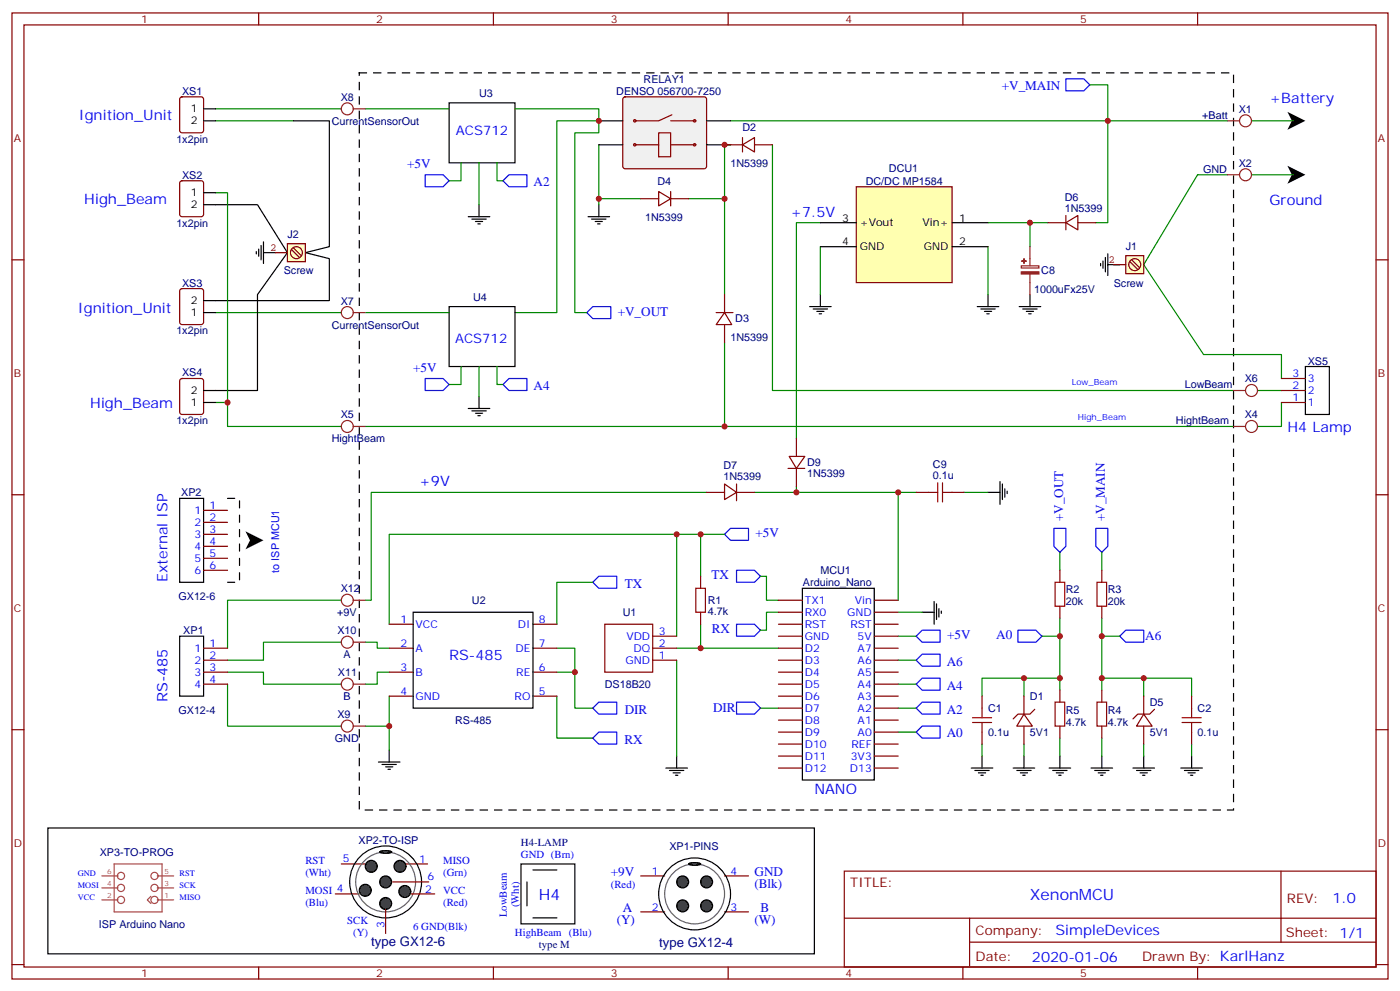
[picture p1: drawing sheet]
<svg xmlns="http://www.w3.org/2000/svg" width="412mm" height="292mm" viewBox="0 0 412 292" stroke-linecap="round" stroke-linejoin="round" font-family="sans-serif">
<g fill="none" stroke="#870000" stroke-width=".35">
<path d="M3.5 3.8h405.4v284.3h-405.4zM7.1 7.3h398.2v277.3h-398.2zM76.2 3.8v3.5M145.3 3.8v3.5M214.5 3.8v3.5M283.6 3.8v3.5M352.8 3.8v3.5M3.5 76.5h3.6M405.3 76.5h3.6M3.5 145.6h3.6M405.3 145.6h3.6M229.3 176.7h7.1"/>
<path d="M257.5 176.7h7.1M229.3 180.2h7.1M229.3 183.7h7.1M229.3 187.3h7.1M229.3 190.8h7.1M229.3 194.3h7.1M229.3 197.8h7.1M257.5 180.2h7.1M257.5 183.7h7.1M257.5 187.3h7.1M257.5 190.8h7.1M257.5 194.3h7.1"/>
<path d="M257.5 197.8h7.1M3.5 214.8h3.6M229.3 201.4h7.1M229.3 204.9h7.1M229.3 208.4h7.1M229.3 211.9h7.1M229.3 215.5h7.1M229.3 219h7.1M257.5 201.4h7.1M257.5 204.9h7.1M257.5 208.4h7.1M257.5 211.9h7.1"/>
<path d="M257.5 215.5h7.1M257.5 219h7.1M405.3 214.8h3.6M229.3 222.5h7.1M229.3 226.1h7.1M257.5 222.5h7.1M257.5 226.1h7.1M248.7 256.4h156.6v28.2h-156.6zM377.3 256.4v20.9M248.7 270.2h156.5M285.6 277.3h119.6M285.6 270.2v14.2"/>
<path d="M3.5 283.9h3.6M76.2 284.6v3.5M145.3 284.6v3.5M214.5 284.6v3.5M283.6 284.6v3.5M352.8 284.6v3.5M405.3 283.9h3.6"/>
</g>
<g fill="none" stroke="#008700" stroke-width=".35">
<path d="M63.5 35.6h22.9M63.5 32h37M107.6 32h24.7M151.7 32h24.7v3.6h-12.4v56.4h-12.3M176.4 35.6v3.5h-7.1v52.9h3.6M215.2 35.6h146.4M321 25h5.3v40.5h-3.5M368.7 35.6h12.3M63.5 56.7h3.5v61.8h-3.5M135.8 47.9v5.3h-3.5M141.1 47.9v12.4M146.4 47.9v5.3h1.8"/>
<path d="M176.4 42.6v17.7M176.4 58.5h12.3M202.8 58.5h10.6M215.2 42.6h-1.8v44.1M227.5 42.6v72.3h135.9M361.6 51.4h-8.8l-15.9 26.5 17.6 26.5h23v7M368.7 51.4h12.3M241.7 65.5h-7.1v63.5M241.7 72.6v14.1M291 65.5h12.4v7.1M291 72.6v14.1M303.4 65.5h5.3"/>
<path d="M328.1 77.9h1.7M63.5 92h37M107.6 92h24.7M67 118.5v7h33.5M135.8 107.9v5.3h-3.5M141.1 107.9v8.8M146.4 107.9v5.3h1.8M213.4 100.8v24.7M370.4 114.9h7.1M377.5 118.5v7h-7.1M107.6 125.5h255.8M199.3 157.3h-84.6v26.4"/>
<path d="M206.4 157.3v12.3M208.1 144.9h-98.7v31.8h-1.8M213.4 157.3h-14.1v30M222.2 144.9h42.4v31.8M234.6 143.2v1.7M264.6 144.9h5.3M284 144.9h7M100.5 176.7h-33.5v14.1M174.6 171.4h-10.6v12.3M224 169.6h1.8v7.1h3.5M312.2 162.6v5.3M324.6 162.6v5.3"/>
<path d="M67 197.8h10.6v3.6h22.9M100.5 189h-22.9v5.3h-10.6M107.6 189h3.5v1.8h3.6M114.7 197.8h-3.6v3.6h-3.5M164 190.8h5.3v17.6h5.3M164 197.8h5.3M199.3 194.3v28.2M199.3 190.8h30M206.4 183.7v7.1M229.3 180.2h-3.5v5.3h-1.8M264.6 187.3h5.3M264.6 180.2h7"/>
<path d="M264.6 194.3h5.3M301.6 199.6v5.3M306.9 187.3h5.3M312.2 199.6h-22.9v5.3M312.2 182v21.1M324.6 199.6h26.4v5.3M324.6 182v21.1M324.6 187.3h5.2M336.9 199.6v5.3M67 201.4v12.3h33.5M107.6 213.7h7.1M114.7 204.9v15.9"/>
<path d="M164 204.9v12.3h10.6M224 208.4h5.3M264.6 215.5h5.3M264.6 208.4h5.3M264.6 201.4h5.3M289.3 219v3.5M301.6 219v3.5M312.2 217.2v5.3M324.6 217.2v5.3M336.9 219v3.5M351 219v3.5"/>
</g>
<g fill="none" stroke="#000" stroke-width=".35">
<path d="M86.4 35.6h10.6v37l-7 1.8 7 1.7v12.4h-33.5M132.3 30.3h19.4v17.6h-19.4zM63.5 60.3h12.3l8.9 14.1-8.9 12.3v28.2h-12.3M75.5 74v.7M76.2 73.3v2.1M76.9 72.2v4.3M77.6 74.4h3.5M77.6 71.2v6.3M137.9 63.8h6.4M139 64.5h4.2M140.1 65.2h2.1M140.8 65.9h.7"/>
<path d="M141.1 60.3v3.5M173.2 63.8h6.4M174.3 64.5h4.2M175.3 65.2h2.1M176 65.9h.7M176.4 60.3v3.5M324.2 77.5v.7M324.9 76.8v2.2M325.6 75.8v4.2M326.3 77.9h3.5M326.3 74.7v6.4M132.3 90.2h19.4v17.7h-19.4z"/>
<path d="M238.5 90.2h6.3M239.5 90.9h4.3M240.6 91.7h2.1M241.3 92.4h.7M241.7 86.7v3.5M287.9 90.2h6.3M288.9 90.9h4.3M290 91.7h2.1M290.7 92.4h.7M291 86.7v3.5M300.2 90.2h6.4M301.3 90.9h4.2"/>
<path d="M302.3 91.7h2.1M303 92.4h.7M303.4 86.7v3.5M141.1 116.7v3.5M137.9 120.2h6.4M139 120.9h4.2M140.1 121.6h2.1M140.8 122.3h.7M291 144.9h3.6M294.6 141.7v6.7M295.3 142.5v4.5M296 143.9v2.4"/>
<path d="M296.7 144.6v.7M236.4 173.1h21.1v56.5h-21.1zM275.2 177v6.7M275.9 177.7v4.6M276.6 179.1v2.5M277.3 179.8v.8M271.6 180.2h3.6M111.5 224.3h6.3M112.5 225h4.3M113.6 225.7h2.1M114.3 226.4h.7M114.7 220.8v3.5"/>
<path d="M196.1 226.1h6.4M197.2 226.8h4.2M198.3 227.5h2.1M199 228.2h.7M199.3 222.5v3.6M286.1 226.1h6.4M287.2 226.8h4.2M288.2 227.5h2.1M288.9 228.2h.7M289.3 222.5v3.6M298.4 226.1h6.4M299.5 226.8h4.2"/>
<path d="M300.6 227.5h2.1M301.3 228.2h.7M301.6 222.5v3.6M309 226.1h6.4M310.1 226.8h4.2M311.1 227.5h2.2M311.9 228.2h.7M312.2 222.5v3.6M321.4 226.1h6.3M322.4 226.8h4.3M323.5 227.5h2.1M324.2 228.2h.7"/>
<path d="M324.6 222.5v3.6M333.7 226.1h6.4M334.8 226.8h4.2M335.8 227.5h2.2M336.5 228.2h.8M336.9 222.5v3.6M347.8 226.1h6.4M348.9 226.8h4.2M350 227.5h2.1M350.7 228.2h.7M351 222.5v3.6M14.1 243.7h225.8v37h-225.8z"/>
</g>
<g fill="none" stroke="#00f" stroke-width=".35">
<path d="M314 23.2h5.3l1.7 1.8-1.7 1.7h-5.3zM125.2 51.4h5.3l1.8 1.8-1.8 1.8h-5.3zM149.9 51.4h5.3v3.6h-5.3l-1.7-1.8zM174.6 90.2h5.3v3.6h-5.3l-1.7-1.8zM125.2 111.4h5.3l1.8 1.8-1.8 1.7h-5.3zM149.9 111.4h5.3v3.5h-5.3l-1.7-1.7zM215.2 155.5h5.3v3.5h-5.3l-1.8-1.7zM310.4 155.5h3.6v5.3l-1.8 1.8-1.8-1.8zM322.8 155.5h3.5v5.3l-1.7 1.8-1.8-1.8zM174.6 171.4l1.8-1.8h5.3v3.5h-5.3zM217 167.9h5.2l1.8 1.7-1.8 1.8h-5.2zM217 183.7h5.2l1.8 1.8-1.8 1.8h-5.2z"/>
<path d="M271.6 185.5h5.3v3.5h-5.3l-1.7-1.7zM271.6 199.6h5.3v3.5h-5.3l-1.7-1.7zM271.6 192.5h5.3v3.6h-5.3l-1.7-1.8zM299.9 185.5h5.3l1.7 1.8-1.7 1.7h-5.3zM331.6 185.5h5.3v3.5h-5.3l-1.8-1.7zM174.6 217.2l1.8-1.7h5.3v3.5h-5.3zM176.4 206.7h5.3v3.5h-5.3l-1.8-1.8zM217 206.7h5.2l1.8 1.7-1.8 1.8h-5.2zM271.6 213.7h5.3v3.5h-5.3l-1.7-1.7zM271.6 206.7h5.3v3.5h-5.3l-1.7-1.8z"/>
</g>
<path d="M379.2 32.9l5.3 2.7-5.3 2.6 1.4-2.6zM379.2 48.8l5.3 2.6-5.3 2.7 1.4-2.7zM72.3 156.4l5.3 2.6-5.3 2.7 1.3-2.7z" fill="#000"/>
<path d="M105.8 21.4h257.6v217h-257.6zM67 146.7h3.6v24.7h-3.6" fill="none" stroke="#000" stroke-width=".35" stroke-dasharray="2.1 2.1"/>
<path d="M183.7 28.7l.4-.2h23.3l.5 .2 .2 .5v19.8l-.2 .5-.5 .2h-23.3l-.4-.3-.3-.4v-19.8z" fill="#f0f0f0" stroke="#870000" stroke-width=".35"/>
<g fill="none" stroke="#000" stroke-width=".35">
<path d="M60 35.6h3.5M60 32h3.5M176.4 35.6h7M208.1 35.6h7.1M60 56.7h3.5M176.4 42.6h7M208.1 42.6h7.1M60 60.3h3.5M60 92h3.5M60 88.5h3.5M60 118.5h3.5M60 114.9h3.5"/>
<path d="M384.5 107.9h7.1v14.1h-7.1zM52.9 187.3h7.1v17.6h-7.1zM121.7 180.2h35.3v28.2h-35.3z"/>
</g>
<g fill="none" stroke="#870000" stroke-width=".35">
<path d="M53.2 28.7l.4-.2h5.7l.6 .4 .1 9.5-.5 .6-5.9 .1-.6-.5-.1-9.4zM194 39.1h3.6v7h-3.6zM197.6 35.6h7M197.9 33.8l-3.9 1.8h-7M53.2 53.4l.4-.2h5.7l.6 .4 .1 9.5-.5 .6-5.9 .1-.6-.5-.1-9.4zM187 42.6h7M197.6 42.6h7M213.4 42.6h5.3M218.7 42.6l3.5-2.1v4.2zM218.7 40.5v4.2M222.2 42.6h5.3M308.7 65.5h5.3"/>
<path d="M314 65.5l3.5-2.1v4.3zM314 63.4v4.3M317.5 65.5h5.3M53.2 85.2l.4-.3h5.7l.6 .5 .1 9.4-.5 .7h-5.9l-.6-.4-.1-9.4zM211 92h4.9M213.4 92l2.1 3.5h-4.5zM213.4 86.7v5.3M213.4 95.5v5.3M53.2 111.6l.4-.2h5.7l.6 .4 .1 9.5-.5 .6-5.9 .1-.6-.5-.1-9.4zM377.5 118.5h7M377.5 114.9h7M377.5 111.4h7"/>
<path d="M206.4 169.6v3.5M312.2 167.9v3.5M312.2 178.4v3.6M324.6 167.9v3.5M324.6 178.4v3.6M60 190.8h7M60 194.3h7M60 197.8h7M114.7 190.8h7M114.7 197.8h7M114.7 183.7h7M157 190.8h7"/>
<path d="M157 197.8h7M157 183.7h7M178.2 183.7h14.1v14.1h-14.1zM192.3 190.8h7M192.3 194.3h7M192.3 187.3h7M206.4 180.2v3.5M60 201.4h7M114.7 204.9h7M157 204.9h7M289.3 204.9v3.5M289.3 215.5v3.5"/>
<path d="M301.6 210.2l2.5 3.5h-4.6zM301.6 204.9v5.3M301.6 213.7v5.3M304.8 208.8l-1.4 1.4h-3.5l-1.5 1.4M312.2 203.1v3.6M312.2 213.7v3.5M324.6 203.1v3.6M324.6 213.7v3.5M336.9 210.2l2.5 3.5h-4.6zM336.9 204.9v5.3M336.9 213.7v5.3M340.1 208.8l-1.4 1.4h-3.6l-1.4 1.4"/>
<path d="M351 204.9v3.5M351 215.5v3.5"/>
<circle cx="187" cy="35.6" r=".35"/>
<circle cx="204.6" cy="35.6" r=".35"/>
<circle cx="187" cy="42.6" r=".35"/>
<circle cx="204.6" cy="42.6" r=".35"/>
</g>
<g fill="none" stroke="#a10000" stroke-width=".35">
<path d="M205 173.1h2.8v7.1h-2.8zM310.8 171.4h2.8v7h-2.8zM323.1 171.4h2.9v7h-2.9zM286.5 212.7h5.6M286.5 211.2h5.6M289.3 208.4v2.8M289.3 212.7v2.8M310.8 206.7h2.8v7h-2.8zM323.1 206.7h2.9v7h-2.9zM348.2 212.7h5.6M348.2 211.2h5.6M351 208.4v2.8"/>
<path d="M351 212.7v2.8"/>
</g>
<path d="M252.2 55h28.3v28.2h-28.3z" fill="#ffffb0" stroke="#800000" stroke-width=".35"/>
<path d="M241.7 65.5h10.5M241.7 72.6h10.5M280.5 65.5h10.5M280.5 72.6h10.5" fill="none" stroke="#000" stroke-width=".35"/>
<path d="M300.8 78.2h5.2v.7h-5.2zM303.4 72.6v5.6M303.4 80.7v6" fill="none" stroke="#8c2424" stroke-width=".35"/>
<g fill="#8c2424" stroke="#8c2424" stroke-width=".35">
<path d="M300.8 80h5.2v.6h-5.2z"/>
<path d="M300.9 76.8l1.4 .1z"/>
<path d="M301.6 76.1l.1 1.4z"/>
</g>
<g fill="none" stroke="#870000" stroke-width=".35">
<path d="M232.1 137.9h5M232.5 134.3h4.6l-2.5 3.6zM234.6 129v5.3M234.6 137.9v5.3M208.1 144.9h5.3M213.4 142.5l3.6 2.4-3.6 2.1zM217 144.9h5.2M217 142.5v4.9M269.9 144.9h3.5M280.5 144.9h3.5M188.7 257.8h7.1M213.4 257.8h7.1"/>
<path d="M188.7 268.4h7.1M213.4 268.4h7.1"/>
</g>
<path d="M273.4 144.9h2.8M276.2 142.1v5.6M277.6 142.1v5.6M277.6 144.9h2.9" fill="none" stroke="#a10000" stroke-width=".35"/>
<g fill="#333" stroke="#000" stroke-width=".35">
<circle cx="208.1" cy="259.6" r="1.76"/>
<circle cx="201.1" cy="259.6" r="1.76"/>
<circle cx="201.1" cy="266.6" r="1.76"/>
<circle cx="208.1" cy="266.6" r="1.76"/>
</g>
<circle cx="204.6" cy="263.1" r="8.8" fill="none" stroke="#666" stroke-width=".35"/>
<g fill="none" stroke="#000" stroke-width=".35">
<path d="M202.9 254.2a5.1 5.1 0 0 1 3.5 .1 4.6 4.6 0 0 1-3.6 0z"/>
<circle cx="204.6" cy="263.1" r="10.6"/>
</g>
<path d="M100.5 254.3h7.1M118.9 254.3h7M98.8 263.1h7" fill="none" stroke="#870000" stroke-width=".35"/>
<circle cx="117.8" cy="255" r="1.76" fill="#333" stroke="#000" stroke-width=".35"/>
<circle cx="113.6" cy="259.6" r="8.8" fill="none" stroke="#666" stroke-width=".35"/>
<g fill="none" stroke="#000" stroke-width=".35">
<path d="M111.9 250.6a5.1 5.1 0 0 1 3.5 .2 4.6 4.6 0 0 1-3.6 0z"/>
<circle cx="113.6" cy="259.6" r="10.6"/>
</g>
<g fill="#333" stroke="#000" stroke-width=".35">
<circle cx="109.4" cy="255" r="1.76"/>
<circle cx="119.2" cy="262.4" r="1.76"/>
<circle cx="113.6" cy="265.9" r="1.76"/>
<circle cx="107.6" cy="262" r="1.76"/>
</g>
<path d="M113.6 267.7v7M121 263.1h7.1" fill="none" stroke="#870000" stroke-width=".35"/>
<circle cx="113.6" cy="259.6" r="1.76" fill="#333" stroke="#000" stroke-width=".35"/>
<path d="M115.7 259.6h10.6" fill="none" stroke="#870000" stroke-width=".35"/>
<path d="M84.7 71.7h5.3v5.3h-5.3z" fill="#ffffc2" stroke="#850000" stroke-width=".35"/>
<path d="M81.1 74.4h3.6M85.6 74.2a1.76 1.76 0 0 1 2.7-1.3 1.76 1.76 0 0 1-.2 3 1.76 1.76 0 0 1-2.6-1.5M85.9 73.5l2.3 2.3M86.4 73l2.3 2.2" fill="none" stroke="#850000" stroke-width=".35"/>
<path d="M331.6 75.2h5.3v5.3h-5.3z" fill="#ffffc2" stroke="#850000" stroke-width=".35"/>
<path d="M328.1 77.9h3.5M332.5 77.7a1.76 1.76 0 0 1 2.7-1.3 1.76 1.76 0 0 1-.1 3 1.76 1.76 0 0 1-2.6-1.5M332.8 77l2.3 2.3M333.4 76.5l2.3 2.3" fill="none" stroke="#850000" stroke-width=".35"/>
<path d="M188.7 58.5h5.3M194 56.4l3.6 2.1-3.6 2.1zM197.6 56.4v4.2M197.6 58.5h5.2M60 150.2h7M60 153.7h7M60 157.3h7M60 160.8h7M60 164.3h7M60 167.9h7" fill="none" stroke="#870000" stroke-width=".35"/>
<g fill="none" stroke="#a64a4a" stroke-width=".35">
<path d="M30 257.8h4.8M33.6 254.3h14.1v14.1h-14.1zM46.3 257.8h4.9M30 264.9h4.8M30 261.3h4.8M44.4 263.8l-1 1.1 1 1M46.3 264.9h4.9M46.3 261.3h4.9"/>
<circle cx="35.6" cy="257.8" r="1.06"/>
<circle cx="45.5" cy="257.8" r="1.06"/>
<circle cx="35.6" cy="261.3" r="1.06"/>
<circle cx="35.6" cy="264.9" r="1.06"/>
<circle cx="45.5" cy="264.9" r="1.06"/>
<circle cx="45.5" cy="261.3" r="1.06"/>
</g>
<path d="M52.9 146.7h7.1v24.7h-7.1zM153.5 254.3h15.8v17.6h-15.8zM155.2 259.6v7M157 256h7M157 270.2h7" fill="none" stroke="#000" stroke-width=".35"/>
<g fill="none" stroke="#8c2424" stroke-width=".35">
<path d="M104.1 32h3.5M361.6 35.6h3.5M361.6 51.4h3.5M104.1 92h3.5M363.4 114.9h3.5M104.1 125.5h3.5M363.4 125.5h3.5M104.1 176.7h3.5M104.1 189h3.5M104.1 201.4h3.5M104.1 213.7h3.5"/>
<circle cx="102.3" cy="32" r="1.76"/>
<circle cx="366.9" cy="35.6" r="1.76"/>
<circle cx="366.9" cy="51.4" r="1.76"/>
<circle cx="102.3" cy="92" r="1.76"/>
<circle cx="368.7" cy="114.9" r="1.76"/>
<circle cx="102.3" cy="125.5" r="1.76"/>
<circle cx="368.7" cy="125.5" r="1.76"/>
<circle cx="102.3" cy="176.7" r="1.76"/>
<circle cx="102.3" cy="189" r="1.76"/>
<circle cx="102.3" cy="201.4" r="1.76"/>
<circle cx="102.3" cy="213.7" r="1.76"/>
</g>
<g fill="#c00">
<circle cx="67" cy="118.5" r=".88"/>
<circle cx="169.3" cy="197.8" r=".88"/>
<circle cx="213.4" cy="58.5" r=".88"/>
<circle cx="264.6" cy="144.9" r=".88"/>
<circle cx="234.6" cy="144.9" r=".88"/>
<circle cx="312.2" cy="187.3" r=".88"/>
<circle cx="324.6" cy="199.6" r=".88"/>
<circle cx="312.2" cy="199.6" r=".88"/>
<circle cx="176.4" cy="35.6" r=".88"/>
<circle cx="324.6" cy="187.3" r=".88"/>
<circle cx="301.6" cy="199.6" r=".88"/>
<circle cx="336.9" cy="199.6" r=".88"/>
<circle cx="326.3" cy="35.6" r=".88"/>
<circle cx="206.4" cy="190.8" r=".88"/>
<circle cx="213.4" cy="42.6" r=".88"/>
<circle cx="176.4" cy="58.5" r=".88"/>
<circle cx="303.4" cy="65.5" r=".88"/>
<circle cx="114.7" cy="213.7" r=".88"/>
<circle cx="213.4" cy="125.5" r=".88"/>
<circle cx="199.3" cy="157.3" r=".88"/>
<circle cx="206.4" cy="157.3" r=".88"/>
</g>
<g font-size="4.6" fill="#00f">
<text x="158.7" y="264.9">H4</text>
<text x="303.4" y="264.9">XenonMCU</text>
</g>
<g font-size="4.2" fill="#00f">
<text x="23.2" y="35.4">Ignition_Unit</text>
<text x="373.9" y="30.3">+Battery</text>
<text x="24.8" y="60.1">High_Beam</text>
<text x="232.8" y="63.8">+7.5V</text>
<text x="373.9" y="60.3">Ground</text>
<text x="22.9" y="92">Ignition_Unit</text>
<text x="26.6" y="120.1">High_Beam</text>
<text x="379.2" y="127.3">H4 Lamp</text>
<text x="123.5" y="143.2">+9V</text>
<text x="49.4" y="171.4" transform="rotate(-90 49.4 171.4)">External ISP</text>
<text x="132.3" y="194.3">RS-485</text>
<text x="49.4" y="206.7" transform="rotate(-90 49.4 206.7)">RS-485</text>
<text x="239.9" y="233.8">NANO</text>
<text x="392.5" y="265.7">1.0</text>
<text x="310.9" y="275.2">SimpleDevices</text>
<text x="304" y="283">2020-01-06</text>
</g>
<g font-size="3.9" fill="#00f">
<text x="295.1" y="26.5">+V_MAIN</text>
<text x="134.3" y="39.8">ACS712</text>
<text x="119.9" y="49.5">+5V</text>
<text x="157.2" y="54.8">A2</text>
<text x="182" y="92.9">+V_OUT</text>
<text x="134.1" y="100.8">ACS712</text>
<text x="121.7" y="109.5">+5V</text>
<text x="157.2" y="114.8">A4</text>
<text x="313.1" y="153.5" transform="rotate(-90 313.1 153.5)">+V_OUT</text>
<text x="325.5" y="153.5" transform="rotate(-90 325.5 153.5)">+V_MAIN</text>
<text x="222.5" y="158.2">+5V</text>
<text x="184" y="173">TX</text>
<text x="209.5" y="170.5">TX</text>
<text x="209.7" y="186.4">RX</text>
<text x="279" y="188.2">+5V</text>
<text x="293.4" y="188.2">A0</text>
<text x="337.3" y="188.5">A6</text>
<text x="278.9" y="195.9">A6</text>
<text x="278.9" y="203">A4</text>
<text x="210" y="209.7">DIR</text>
<text x="184" y="210.1">DIR</text>
<text x="278.9" y="210">A2</text>
<text x="183.9" y="218.9">RX</text>
<text x="278.9" y="217.1">A0</text>
<text x="179.9" y="257.7">+9V</text>
<text x="222.2" y="257.8">GND</text>
<text x="222.2" y="261.3">(Blk)</text>
<text x="183.4" y="268.4">A</text>
<text x="224" y="268.4">B</text>
<text x="181.7" y="271.9">(Y)</text>
<text x="222.2" y="271.9">(W)</text>
</g>
<g font-size="3.9" fill="#800">
<text x="250.5" y="261">TITLE:</text>
<text x="379.1" y="265.7">REV:</text>
<text x="287.4" y="275.2">Company:</text>
<text x="378.7" y="275.8">Sheet: 1/1</text>
<text x="287.4" y="282.9">Date:</text>
<text x="336.4" y="282.9">Drawn By: KarlHanz</text>
</g>
<g font-size="3.9" fill="#000080">
<text x="109.4" y="278.5">type GX12-6</text>
<text x="194.2" y="278.6">type GX12-4</text>
</g>
<g font-size="3.2" fill="#800">
<text x="41.6" y="6.8">1</text>
<text x="110.8" y="6.8">2</text>
<text x="179.9" y="6.8">3</text>
<text x="249.1" y="6.8">4</text>
<text x="318.2" y="6.8">5</text>
<text x="4.1" y="41.9">A</text>
<text x="405.9" y="41.9">A</text>
<text x="4.1" y="111.1">B</text>
<text x="405.9" y="111.1">B</text>
<text x="4.1" y="180.2">C</text>
<text x="405.9" y="180.2">C</text>
<text x="4.1" y="249.3">D</text>
<text x="405.9" y="249.3">D</text>
<text x="41.6" y="287.6">1</text>
<text x="110.8" y="287.6">2</text>
<text x="179.9" y="287.6">3</text>
<text x="249.1" y="287.6">4</text>
<text x="318.2" y="287.6">5</text>
</g>
<g font-size="3.2" fill="#000080">
<text x="53.6" y="27.9">XS1</text>
<text x="100.4" y="29.7">X8</text>
<text x="141.1" y="28.5">U3</text>
<text x="181.5" y="27.9">DENSO 056700-7250</text>
<text x="189.6" y="24.5">RELAY1</text>
<text x="354.1" y="34.9">+Batt</text>
<text x="364.9" y="33.2">X1</text>
<text x="51.9" y="42">1x2pin</text>
<text x="97.7" y="36.7">CurrentSensorOut</text>
<text x="218.7" y="38.6">D2</text>
<text x="53.6" y="52.6">XS2</text>
<text x="215.2" y="49.2">1N5399</text>
<text x="261.9" y="50.7">DCU1</text>
<text x="354.4" y="50.8">GND</text>
<text x="364.9" y="49.1">X2</text>
<text x="193.7" y="54.3">D4</text>
<text x="255" y="54.3">DC/DC MP1584</text>
<text x="313.6" y="59.2">D6</text>
<text x="190" y="64.9">1N5399</text>
<text x="313.6" y="62.4">1N5399</text>
<text x="51.9" y="66.7">1x2pin</text>
<text x="84.7" y="70.2">J2</text>
<text x="331.6" y="73.7">J1</text>
<text x="83.6" y="80.8">Screw</text>
<text x="306.7" y="80.8">C8</text>
<text x="53.6" y="84.3">XS3</text>
<text x="100.4" y="89.6">X7</text>
<text x="139.3" y="88.5">U4</text>
<text x="304.6" y="86.1">1000uFx25V</text>
<text x="328.1" y="84.4">Screw</text>
<text x="216.6" y="94.8">D3</text>
<text x="51.9" y="98.4">1x2pin</text>
<text x="97.7" y="96.7">CurrentSensorOut</text>
<text x="215.2" y="100.3">1N5399</text>
<text x="385.2" y="107.3">XS5</text>
<text x="53.6" y="110.8">XS4</text>
<text x="366.7" y="112.6">X6</text>
<text x="349" y="114.3">LowBeam</text>
<text x="51.9" y="124.9">1x2pin</text>
<text x="100.4" y="123.1">X5</text>
<text x="346.4" y="124.9">HightBeam</text>
<text x="366.7" y="123.1">X4</text>
<text x="97.7" y="130.2">HightBeam</text>
<text x="237.8" y="137.2">D9</text>
<text x="274.8" y="137.8">C9</text>
<text x="213.1" y="141.4">1N5399</text>
<text x="213.1" y="138.2">D7</text>
<text x="237.8" y="140.5">1N5399</text>
<text x="274.8" y="141">0.1u</text>
<text x="53.4" y="146.1">XP2</text>
<text x="236.5" y="172.6">Arduino_Nano</text>
<text x="241.7" y="169.1">MCU1</text>
<text x="52.6" y="176.7">GX12-6</text>
<text x="100.4" y="174.3">X12</text>
<text x="139" y="177.8">U2</text>
<text x="208.5" y="177.8">R1</text>
<text x="314" y="177.9">20k</text>
<text x="314" y="174.4">R2</text>
<text x="326.3" y="177.9">20k</text>
<text x="326.3" y="174.4">R3</text>
<text x="99.3" y="181.3">+9V</text>
<text x="183.4" y="181.4">U1</text>
<text x="208.5" y="181">4.7k</text>
<text x="54" y="186.7">XP1</text>
<text x="99.4" y="186.6">X10</text>
<text x="101.2" y="193.7">A</text>
<text x="99.5" y="199">X11</text>
<text x="178.2" y="202.6">DS18B20</text>
<text x="101.2" y="206">B</text>
<text x="291" y="209.7">C1</text>
<text x="303.4" y="206.1">D1</text>
<text x="338.7" y="207.9">D5</text>
<text x="352.8" y="209.7">C2</text>
<text x="52.6" y="210.2">GX12-4</text>
<text x="99.4" y="211.3">X9</text>
<text x="134.1" y="213">RS-485</text>
<text x="314" y="213.6">4.7k</text>
<text x="314" y="210">R5</text>
<text x="326.3" y="213.6">4.7k</text>
<text x="326.3" y="210">R4</text>
<text x="98.6" y="218.4">GND</text>
<text x="291" y="216.7">0.1u</text>
<text x="303.4" y="216.7">5V1</text>
<text x="338.7" y="216.7">5V1</text>
<text x="352.8" y="216.7">0.1u</text>
<text x="29.4" y="251.9">XP3-TO-PROG</text>
<text x="105.6" y="248.4">XP2-TO-ISP</text>
<text x="153.5" y="249">H4-LAMP</text>
<text x="197.2" y="250.1">XP1-PINS</text>
<text x="29.2" y="273">ISP Arduino Nano</text>
<text x="158.7" y="279">type M</text>
</g>
<g font-size="3.2">
<text x="56.2" y="33.1">1</text>
<text x="56.2" y="36.6">2</text>
<text x="56.2" y="57.8">1</text>
<text x="56.2" y="61.3">2</text>
<text x="248.1" y="65.2">3</text>
<text x="282.6" y="65.2">1</text>
<text x="253.3" y="66.6">+Vout</text>
<text x="271.8" y="66.6">Vin+</text>
<text x="248.1" y="72.2">4</text>
<text x="253.3" y="73.7">GND</text>
<text x="272.1" y="73.7">GND</text>
<text x="282.6" y="72.2">2</text>
<text x="56.2" y="89.5">2</text>
<text x="56.2" y="93.1">1</text>
<text x="56.2" y="119.5">1</text>
<text x="56.2" y="116">2</text>
</g>
<g font-size="3.2" fill="#840000">
<text x="79.6" y="74">2</text>
<text x="326.5" y="77.5">2</text>
</g>
<g font-size="3.2" fill="#00f">
<text x="380.7" y="111.1">3</text>
<text x="385.2" y="112.5">3</text>
<text x="380.7" y="118.1">1</text>
<text x="380.7" y="114.6">2</text>
<text x="385.2" y="119.5">1</text>
<text x="385.2" y="116">2</text>
<text x="61.7" y="149.9">1</text>
<text x="57.2" y="151.3">1</text>
<text x="57.2" y="154.8">2</text>
<text x="61.7" y="153.4">2</text>
<text x="57.2" y="158.3">3</text>
<text x="57.2" y="161.9">4</text>
<text x="61.7" y="156.9">3</text>
<text x="61.7" y="160.4">4</text>
<text x="57.2" y="165.4">5</text>
<text x="61.7" y="164">5</text>
<text x="61.7" y="167.5">6</text>
<text x="57.2" y="168.9">6</text>
<text x="82.3" y="168.5" transform="rotate(-90 82.3 168.5)">to ISP MCU1</text>
<text x="237.1" y="177.7">TX1</text>
<text x="251.8" y="177.7">Vin</text>
<text x="117.9" y="183.4">1</text>
<text x="122.4" y="184.8">VCC</text>
<text x="152.5" y="184.8">DI</text>
<text x="158.7" y="183.4">8</text>
<text x="237.1" y="184.8">RST</text>
<text x="237.1" y="181.3">RX0</text>
<text x="249.5" y="181.3">GND</text>
<text x="250.5" y="184.8">RST</text>
<text x="57.2" y="191.8">1</text>
<text x="61.7" y="190.4">1</text>
<text x="117.9" y="190.4">2</text>
<text x="122.4" y="191.8">A</text>
<text x="151.8" y="191.8">DE</text>
<text x="158.7" y="190.4">7</text>
<text x="184.5" y="188.3">VDD</text>
<text x="186.6" y="191.8">DQ</text>
<text x="194" y="190.4">2</text>
<text x="194" y="186.9">3</text>
<text x="237.1" y="191.8">D2</text>
<text x="237.1" y="188.3">GND</text>
<text x="252.6" y="188.3">5V</text>
<text x="252.6" y="191.8">A7</text>
<text x="57.2" y="195.4">2</text>
<text x="61.7" y="194">2</text>
<text x="61.7" y="197.5">3</text>
<text x="117.9" y="197.5">3</text>
<text x="158.7" y="197.5">6</text>
<text x="184.3" y="195.4">GND</text>
<text x="194" y="194">1</text>
<text x="237.1" y="195.4">D3</text>
<text x="252.6" y="195.4">A6</text>
<text x="57.2" y="198.9">3</text>
<text x="57.2" y="202.4">4</text>
<text x="61.7" y="201">4</text>
<text x="122.4" y="198.9">B</text>
<text x="152.1" y="198.9">RE</text>
<text x="237.1" y="202.4">D5</text>
<text x="237.1" y="198.9">D4</text>
<text x="252.6" y="198.9">A5</text>
<text x="252.6" y="202.4">A4</text>
<text x="117.9" y="204.5">4</text>
<text x="122.4" y="206">GND</text>
<text x="151.6" y="206">RO</text>
<text x="158.7" y="204.5">5</text>
<text x="237.1" y="209.5">D7</text>
<text x="237.1" y="206">D6</text>
<text x="252.6" y="206">A3</text>
<text x="252.6" y="209.5">A2</text>
<text x="237.1" y="213">D8</text>
<text x="252.6" y="213">A1</text>
<text x="237.1" y="220.1">D10</text>
<text x="237.1" y="216.5">D9</text>
<text x="250.8" y="220.1">REF</text>
<text x="252.6" y="216.5">A0</text>
<text x="237.1" y="227.1">D12</text>
<text x="237.1" y="223.6">D11</text>
<text x="250.3" y="227.1">D13</text>
<text x="250.6" y="223.6">3V3</text>
<text x="90" y="254.3">RST</text>
<text x="90" y="257.8">(Wht)</text>
<text x="101" y="253.6">5</text>
<text x="123.5" y="253.9">1</text>
<text x="130.5" y="254.3">MISO</text>
<text x="130.5" y="257.8">(Grn)</text>
<text x="153.5" y="252.5">GND (Brn)</text>
<text x="192" y="257.5">1</text>
<text x="215.2" y="257.5">4</text>
<text x="90" y="263.1">MOSI 4</text>
<text x="125.2" y="262.7">2</text>
<text x="125.9" y="258.9">6</text>
<text x="130.5" y="263.1">VCC</text>
<text x="179.9" y="261.3">(Red)</text>
<text x="90" y="266.6">(Blu)</text>
<text x="130.5" y="266.6">(Red)</text>
<text x="149.3" y="270" transform="rotate(-90 149.3 270)">LowBeam</text>
<text x="152.8" y="267" transform="rotate(-90 152.8 267)">(Wht)</text>
<text x="192" y="268">2</text>
<text x="215.2" y="268">3</text>
<text x="102.3" y="271.9">SCK</text>
<text x="104.1" y="275.4">(Y)</text>
<text x="113.2" y="273.2" transform="rotate(-90 113.2 273.2)">3</text>
<text x="121.7" y="273.7">6 GND(Blk)</text>
<text x="151.7" y="275.4">HighBeam (Blu)</text>
</g>
<g font-size="2.5" fill="#00f">
<text x="315.7" y="113.2">Low_Beam</text>
<text x="317.5" y="123.8">High_Beam</text>
<text x="22.9" y="257.8">GND</text>
<text x="52.9" y="257.8">RST</text>
<text x="22.9" y="261.3">MOSI</text>
<text x="52.9" y="261.3">SCK</text>
<text x="22.9" y="264.9">VCC</text>
<text x="52.9" y="264.9">MISO</text>
</g>
<g font-size="2.1" fill="#a54b4b">
<text x="31.5" y="257.1">6</text>
<text x="48.5" y="257.1">5</text>
<text x="31.5" y="260.6">4</text>
<text x="48.5" y="260.6">3</text>
<text x="31.5" y="264.2">2</text>
<text x="48.5" y="264.2">1</text>
</g>
</svg>
